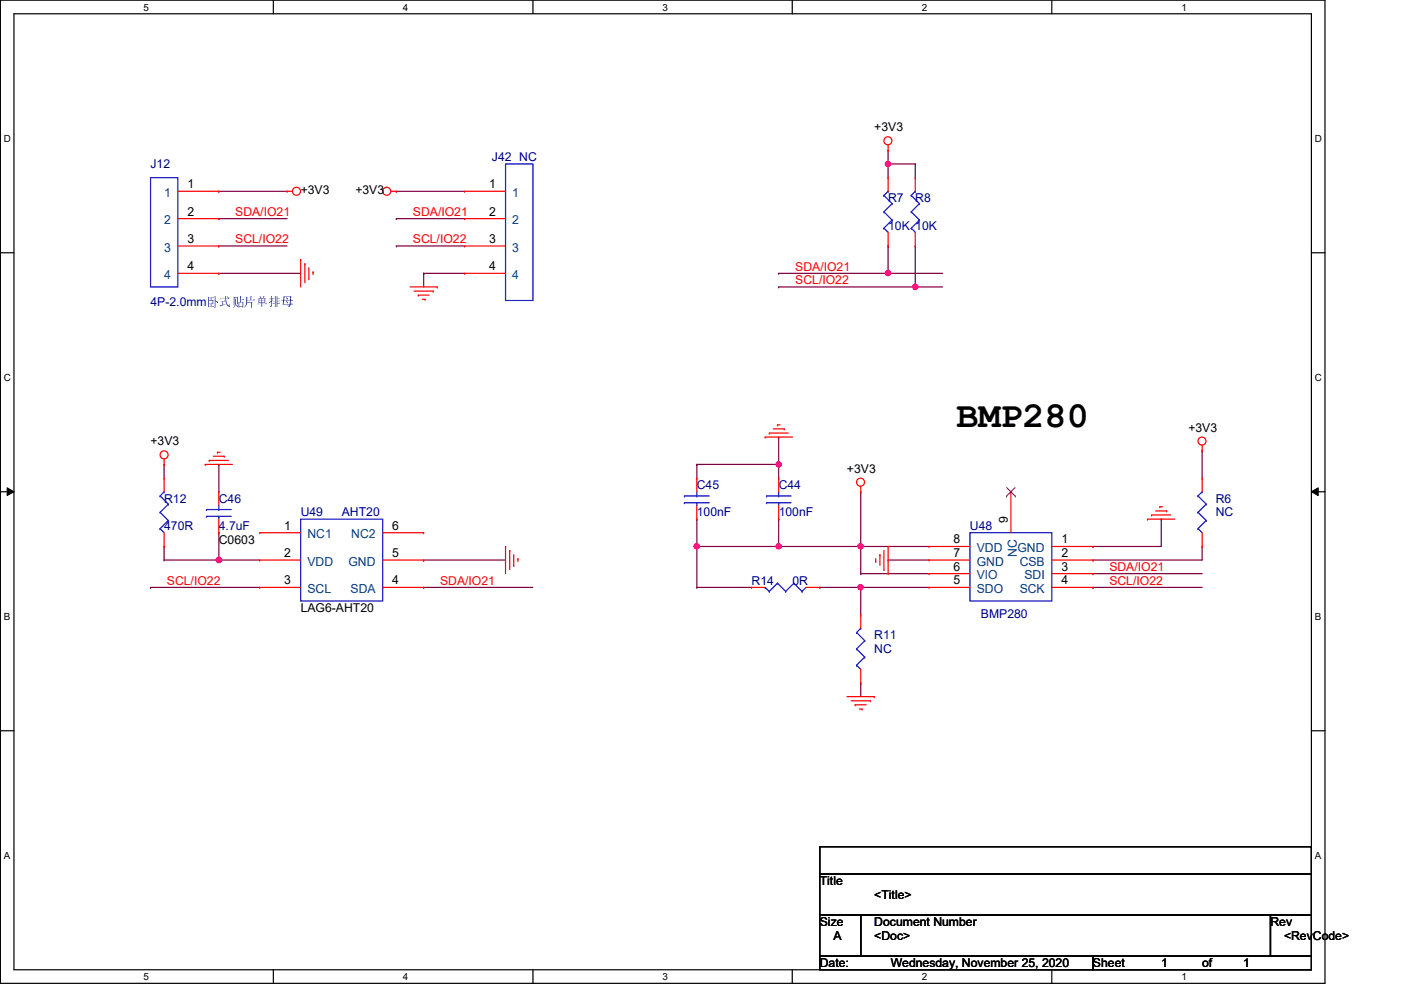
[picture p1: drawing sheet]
<svg xmlns="http://www.w3.org/2000/svg" width="297mm" height="210mm" viewBox="0 0 297 210" stroke-linecap="round" stroke-linejoin="round" font-family="sans-serif">
<path d="M.1 0h280.8v208.5h-280.8zM3 2.9h275v202.7h-275z" fill="none" stroke="#000" stroke-width=".25"/>
<g fill="#fff">
<path d="M30.4 .3h1.2v2.4h-1.2z"/>
<path d="M30.4 205.9h1.2v2.3h-1.2z"/>
</g>
<path d="M58 0v2.9M58 205.6v2.9" fill="none" stroke="#000" stroke-width=".25"/>
<g fill="#fff">
<path d="M85.4 .3h1.2v2.4h-1.2z"/>
<path d="M85.4 205.9h1.2v2.3h-1.2z"/>
</g>
<path d="M113 0v2.9M113 205.6v2.9" fill="none" stroke="#000" stroke-width=".25"/>
<g fill="#fff">
<path d="M140.5 .3h1.1v2.4h-1.1z"/>
<path d="M140.5 205.9h1.1v2.3h-1.1z"/>
</g>
<path d="M168 0v2.9M168 205.6v2.9" fill="none" stroke="#000" stroke-width=".25"/>
<g fill="#fff">
<path d="M195.4 .3h1.2v2.4h-1.2z"/>
<path d="M195.4 205.9h1.2v2.3h-1.2z"/>
</g>
<path d="M223 0v2.9M223 205.6v2.9" fill="none" stroke="#000" stroke-width=".25"/>
<g fill="#fff">
<path d="M250.5 .3h1.1v2.4h-1.1z"/>
<path d="M250.5 205.9h1.1v2.3h-1.1z"/>
<path d="M.8 28.2h1.5v2.4h-1.5z"/>
<path d="M278.8 28.2h1.4v2.4h-1.4z"/>
<path d="M.8 78.9h1.5v2.3h-1.5z"/>
<path d="M278.8 78.9h1.4v2.3h-1.4z"/>
</g>
<path d="M.1 53.6h2.9M278 53.6h2.9" fill="none" stroke="#000" stroke-width=".25"/>
<g fill="#fff">
<path d="M.8 129.6h1.4v2.3h-1.4z"/>
<path d="M278.8 129.6h1.3v2.3h-1.3z"/>
</g>
<path d="M.1 104.3h2.9M278 104.3h2.9" fill="none" stroke="#000" stroke-width=".25"/>
<path d="M1.5 103.4l1.5 .9-1.5 .8zM278 104.3l1.5-.9v1.7z" fill="#000"/>
<path d="M1.5 103.4l1.5 .9-1.5 .8zM278 104.3l1.5-.9v1.7z" fill="none" stroke="#000" stroke-width=".21"/>
<g fill="#fff">
<path d="M.8 180.3h1.4v2.3h-1.4z"/>
<path d="M278.8 180.3h1.3v2.3h-1.3z"/>
</g>
<path d="M.1 154.9h2.9M278 154.9h2.9" fill="none" stroke="#000" stroke-width=".25"/>
<g fill="none" stroke="#7f003f" stroke-width=".25">
<path d="M46.4 52.2h.1M46.4 46.4h.1M46.4 40.6h.1M46.4 58h.1M46.4 52.2h14.5M46.4 46.4h14.5M46.4 40.6h14.5M46.4 58h17.4M254.9 95.6h.1M254.9 95.6v5.8M182.5 104.3h.1M182.5 115.9h.1"/>
<path d="M182.5 115.9h14.5M182.5 104.3v11.6M231.7 118.7h.1M231.7 115.9h.1M246.2 110.1h.1M246.2 110.1v5.8h-14.5M254.9 115.9h.1M254.9 115.9v2.8h-23.2"/>
</g>
<circle cx="182.4" cy="115.8" r=".56" fill="#f0f"/>
<circle cx="182.4" cy="115.8" r=".56" fill="none" stroke="#f0f" stroke-width=".25"/>
<path d="M182.5 115.9h.1M182.5 115.9v5.7M188.3 118.7h.1M188.3 118.7h8.7M182.5 121.6h.1M182.5 124.5h.1M182.5 121.6h14.5M182.5 124.5h14.5" fill="none" stroke="#7f003f" stroke-width=".25"/>
<circle cx="182.4" cy="124.5" r=".56" fill="#f0f"/>
<circle cx="182.4" cy="124.5" r=".56" fill="none" stroke="#f0f" stroke-width=".25"/>
<path d="M165.1 115.9h.1M165.1 115.9h17.4M173.8 124.5h.1M173.8 124.5h8.7M182.5 124.5h.1M182.5 124.5v5.8M182.5 144.8h.1M182.5 144.8v2.9" fill="none" stroke="#7f003f" stroke-width=".25"/>
<circle cx="165.1" cy="115.8" r=".56" fill="#f0f"/>
<circle cx="165.1" cy="115.8" r=".56" fill="none" stroke="#f0f" stroke-width=".25"/>
<path d="M165.1 98.5h.1M165.1 98.5v2.9M147.7 110.1h.1M147.7 110.1v5.8M165.1 110.1h.1M165.1 110.1v5.8M147.7 124.5h.1M147.7 124.5h11.6" fill="none" stroke="#7f003f" stroke-width=".25"/>
<circle cx="165.1" cy="98.5" r=".56" fill="#f0f"/>
<circle cx="165.1" cy="98.5" r=".56" fill="none" stroke="#f0f" stroke-width=".25"/>
<path d="M147.7 98.5h.1M147.7 98.5v2.9M165.1 92.7h.1M165.1 92.7v5.8h-17.4M147.7 115.9h.1M147.7 115.9v8.6M147.7 115.9h17.4M231.7 124.5h.1M231.7 121.6h.1M231.7 124.5h23.2M231.7 121.6h23.2" fill="none" stroke="#7f003f" stroke-width=".25"/>
<circle cx="147.7" cy="115.8" r=".56" fill="#f0f"/>
<circle cx="147.7" cy="115.8" r=".56" fill="none" stroke="#f0f" stroke-width=".25"/>
<path d="M194.1 60.8h.1M194.1 60.8h5.8" fill="none" stroke="#7f003f" stroke-width=".25"/>
<circle cx="194" cy="60.8" r=".56" fill="#f0f"/>
<circle cx="194" cy="60.8" r=".56" fill="none" stroke="#f0f" stroke-width=".25"/>
<path d="M188.3 58h.1M188.3 58h11.6" fill="none" stroke="#7f003f" stroke-width=".25"/>
<circle cx="188.2" cy="57.9" r=".56" fill="#f0f"/>
<circle cx="188.2" cy="57.9" r=".56" fill="none" stroke="#f0f" stroke-width=".25"/>
<path d="M188.3 34.8h.1M188.3 34.8v2.9" fill="none" stroke="#7f003f" stroke-width=".25"/>
<circle cx="188.2" cy="34.8" r=".56" fill="#f0f"/>
<circle cx="188.2" cy="34.8" r=".56" fill="none" stroke="#f0f" stroke-width=".25"/>
<g fill="none" stroke="#7f003f" stroke-width=".25">
<path d="M188.3 34.8h.1M188.3 31.9h.1M188.3 31.9v2.9M188.3 34.8h5.8M194.1 34.8h.1M194.1 34.8v2.9M165.1 58h.1M188.3 52.2h.1M188.3 52.2v5.8h-23.2M194.1 52.2h.1M194.1 52.2v8.6M46.4 98.5h.1"/>
<path d="M46.4 98.5v5.8M46.4 118.7h.1M46.4 112.9h.1M46.4 118.7h8.7M46.4 112.9v5.8M89.8 118.7h.1M89.8 118.7h17.4M31.9 124.5h.1M31.9 124.5h23.2M89.8 124.5h.1M89.8 124.5h23.2"/>
</g>
<circle cx="46.4" cy="118.7" r=".57" fill="#f0f"/>
<circle cx="46.4" cy="118.7" r=".57" fill="none" stroke="#f0f" stroke-width=".25"/>
<g fill="none" stroke="#7f003f" stroke-width=".25">
<path d="M84 52.2h.1M84 46.4h.1M84 40.6h.1M84 52.2h14.5M84 46.4h14.5M84 40.6h14.5M89.8 58h.1M89.8 58h8.7M89.8 58v2.8M165.1 60.8h.1M165.1 60.8h29M34.8 98.5h.1"/>
<path d="M34.8 98.5v2.9M34.8 115.9h.1M34.8 118.7h.1M34.8 115.9v2.8M34.8 118.7h11.6"/>
</g>
<g fill="none" stroke="#f00" stroke-width=".25">
<path d="M188.3 31.9h.1M188.3 37.7h.1M188.3 30.7v1.2M188.3 37.7v2.9M194.1 37.7h.1M194.1 37.7v2.9M37.7 40.6h8.7M37.7 46.4h8.7M37.7 52.2h8.7M37.7 58h8.7M46.4 40.6h.1M46.4 46.4h.1"/>
<path d="M46.4 52.2h.1M46.4 58h.1M60.9 40.6h.1M60.9 40.6h1.1M63.8 55h.1M63.8 55v5.8M64.6 55.9h.1M64.6 55.9v4M65.5 59.1h.1M65.5 56.8v2.3M66.4 57.7h.1M66.4 57.7v.5"/>
<path d="M82.9 40.6h1.1M84 40.6h.1M98.5 52.2h.1M98.5 46.4h.1M98.5 40.6h.1M98.5 58h.1M98.5 40.6h8.7M98.5 46.4h8.7M98.5 52.2h8.7M98.5 58h8.7M188.3 52.2h.1M188.3 49.2v3"/>
<path d="M194.1 52.2h.1M194.1 49.2v3M86.9 60.8h5.8M87.8 61.7h4.1M88.7 62.6h.1M88.7 62.6h2.3M89.5 63.5h.6M90.1 63.5h.1M91.9 61.7h.1M92.7 60.8h.1M34.8 98.5h.1M34.8 97.3v1.2"/>
<path d="M43.5 98.5h.1M43.5 98.5h5.8M44.4 97.6h.1M44.4 97.6h4M45.3 96.7h2.2M46.1 95.9h.1M46.1 95.9h.6M47.5 96.7h.1M162.2 92.7h.1M162.2 92.7h5.8M163.1 91.8h.1M163.1 91.8h4"/>
<path d="M164 90.9h2.3M164.8 90.1h.1M164.8 90.1h.6M166.3 90.9h.1M254.9 95.6h.1M254.9 94.4v1.2M34.8 115.9h.1M34.8 101.4h.1M34.8 101.4v2.9M34.8 112.9v3M46.4 112.9h.1M46.4 104.3h.1"/>
<path d="M46.4 104.3v2.8M46.4 110.1v2.8M55.1 118.7h.1M55.1 112.9h.1M55.1 112.9h8.7M55.1 118.7h8.7M81.1 112.9h8.7M81.1 118.7h8.7M89.8 112.9h.1M89.8 118.7h.1M107.2 115.9h.1M107.2 115.9v5.7"/>
<path d="M108.1 116.7h.1M108.1 116.7v4.1M108.9 119.9h.1M108.9 117.6v2.3M109.8 118.4h.1M109.8 118.4v.6M147.7 110.1h.1M147.7 101.4h.1M147.7 101.4v2.9M147.7 107.1v3M165.1 110.1h.1M165.1 101.4h.1"/>
<path d="M165.1 101.4v2.9M165.1 107.1v3M182.5 104.3h.1M182.5 103.1v1.2M185.7 119h.1M185.7 118.4v.6M186.6 117.6h.1M186.6 117.6v2.3M187.4 116.7v4.1M188.3 115.9v5.7M197 115.9h.1M197 118.7h.1"/>
<path d="M197 118.7h8.7M197 115.9h8.7M214.3 104.3h.1M214.3 104.3v8.6M223 118.7h8.7M223 115.9h8.7M231.7 118.7h.1M231.7 115.9h.1M243.3 110.1h.1M243.3 110.1h5.8M244.2 109.2h.1M244.2 109.2h4"/>
<path d="M245 108.3h2.4M245.9 107.4h.1M245.9 107.4h.6M247.4 108.3h.1M254.9 115.9h.1M254.9 101.4h.1M254.9 101.4v2.9M254.9 112.9v3M55.1 124.5h.1M55.1 124.5h8.7M81.1 124.5h8.7M89.8 124.5h.1"/>
<path d="M159.3 124.5h.1M159.3 124.5h2.9M170.9 124.5h2.9M173.8 124.5h.1M182.5 130.3h.1M182.5 130.3v2.9M187.4 120.8h.1M188.3 121.6h.1M197 121.6h.1M197 124.5h.1M197 124.5h8.7M197 121.6h8.7"/>
<path d="M223 124.5h8.7M223 121.6h8.7M231.7 124.5h.1M231.7 121.6h.1M179.6 147.7h5.8M180.5 148.6h4M181.3 149.4h.1M181.3 149.4h2.3M182.2 150.3h.6M182.5 144.8h.1M182.5 141.9v2.9M182.8 150.3h.1"/>
<path d="M184.5 148.6h.1M185.4 147.7h.1"/>
<circle cx="188.2" cy="29.8" r=".85"/>
<circle cx="62.9" cy="40.6" r=".85"/>
<circle cx="82" cy="40.6" r=".85"/>
<circle cx="34.8" cy="96.4" r=".85"/>
<circle cx="254.8" cy="93.5" r=".85"/>
<circle cx="182.4" cy="102.2" r=".85"/>
</g>
<path d="M173.8 179.5h104.2v5.8h-104.2zM173.8 185.3h104.2v8.7h-104.2zM173.8 194h8.7v8.7h-8.7zM182.5 194h86.9v8.7h-86.9zM269.4 194h8.6v8.7h-8.6zM173.8 202.7h57.9v2.9h-57.9zM231.7 202.7h46.3v2.9h-46.3z" fill="none" stroke="#000" stroke-width=".25"/>
<g fill="none" stroke="#00f" stroke-width=".25">
<path d="M31.9 37.7h5.8v23.1h-5.8zM107.2 34.8h5.8v28.9h-5.8zM187.4 48.4h.1M187.4 44.9h.1M187.4 41.4h.1M187.4 48.4l.9 .8M187.4 44.9l1.7 1.8M187.4 41.4l1.7 1.8M188.3 40.6h.1M188.3 40.6l-.9 .8M189.1 46.7h.1M189.1 43.2h.1"/>
<path d="M189.1 46.7l-1.7 1.7M189.1 43.2l-1.7 1.7M193.2 48.4h.1M193.2 44.9h.1M193.2 41.4h.1M193.2 48.4l.9 .8M193.2 44.9l1.7 1.8M193.2 41.4l1.7 1.8M194.1 40.6h.1M194.1 40.6l-.9 .8M194.9 46.7h.1M194.9 43.2h.1"/>
<path d="M194.9 46.7l-1.7 1.7M194.9 43.2l-1.7 1.7M33.9 112.1h.1M33.9 108.6h.1M33.9 105.2h.1M33.9 112.1l.9 .8M33.9 108.6l1.8 1.8M33.9 105.2l1.8 1.7M34.8 104.3h.1M34.8 104.3l-.9 .9M35.7 110.4h.1M35.7 106.9h.1"/>
<path d="M35.7 110.4l-1.8 1.7M35.7 106.9l-1.8 1.7M43.8 108h.1M43.8 109.5h.1M43.8 108h5.2M43.8 109.5h5.2M46.4 109.5h.1M46.4 108h.1M46.4 107.1v.9M46.4 109.5v.6M63.8 110.1h17.3v17.3h-17.3zM145.1 105.2h.1"/>
<path d="M145.1 106.6h.1M145.1 105.2h5.3M145.1 106.6h5.3M147.7 106.6h.1M147.7 105.2h.1M147.7 104.3v.9M147.7 106.6v.5M162.5 105.2h.1M162.5 106.6h.1M162.5 105.2h5.2M162.5 106.6h5.2M165.1 106.6h.1"/>
<path d="M165.1 105.2h.1M165.1 104.3v.9M165.1 106.6v.5M205.7 112.9h17.3v14.5h-17.3zM254 112.1h.1M254 108.6h.1M254 105.2h.1M254 112.1l.9 .8M254 108.6l1.7 1.8M254 105.2l1.7 1.7M254.9 104.3h.1M254.9 104.3l-.9 .9"/>
<path d="M255.7 110.4h.1M255.7 106.9h.1M255.7 110.4l-1.7 1.7M255.7 106.9l-1.7 1.7M162.2 124.5h.1M162.2 124.5l.9 .9M163.1 125.4h.1M164.8 123.7h.1M164.8 123.7l1.8 1.7M164.8 123.7l-1.7 1.7M166.6 125.4h.1M168.3 123.7h.1"/>
<path d="M168.3 123.7l1.7 1.7M168.3 123.7l-1.7 1.7M170 125.4h.1M170.9 124.5l-.9 .9M181.6 137.6h.1M181.6 134.1h.1M181.6 137.6l1.7 1.7M181.6 134.1l1.7 1.7M182.5 133.2h.1M182.5 133.2l-.9 .9M183.3 139.3h.1M183.3 135.8h.1"/>
<path d="M183.3 139.3l-1.7 1.8M183.3 135.8l-1.7 1.8M181.6 141.1h.1M181.6 141.1l.9 .8"/>
</g>
<path d="M213.4 105.2h.1M213.4 103.4l1.9 1.8M215.2 103.4l-1.8 1.8M215.3 105.2h.1" fill="none" stroke="#7f3f00" stroke-width=".21"/>
<circle cx="182.4" cy="115.8" r=".56" fill="#f0f"/>
<circle cx="182.4" cy="115.8" r=".56" fill="none" stroke="#f0f" stroke-width=".25"/>
<circle cx="182.4" cy="124.5" r=".56" fill="#f0f"/>
<circle cx="182.4" cy="124.5" r=".56" fill="none" stroke="#f0f" stroke-width=".25"/>
<circle cx="165.1" cy="115.8" r=".56" fill="#f0f"/>
<circle cx="165.1" cy="115.8" r=".56" fill="none" stroke="#f0f" stroke-width=".25"/>
<circle cx="165.1" cy="98.5" r=".56" fill="#f0f"/>
<circle cx="165.1" cy="98.5" r=".56" fill="none" stroke="#f0f" stroke-width=".25"/>
<circle cx="147.7" cy="115.8" r=".56" fill="#f0f"/>
<circle cx="147.7" cy="115.8" r=".56" fill="none" stroke="#f0f" stroke-width=".25"/>
<circle cx="194" cy="60.8" r=".56" fill="#f0f"/>
<circle cx="194" cy="60.8" r=".56" fill="none" stroke="#f0f" stroke-width=".25"/>
<circle cx="188.2" cy="57.9" r=".56" fill="#f0f"/>
<circle cx="188.2" cy="57.9" r=".56" fill="none" stroke="#f0f" stroke-width=".25"/>
<circle cx="188.2" cy="34.8" r=".56" fill="#f0f"/>
<circle cx="188.2" cy="34.8" r=".56" fill="none" stroke="#f0f" stroke-width=".25"/>
<circle cx="46.4" cy="118.7" r=".57" fill="#f0f"/>
<circle cx="46.4" cy="118.7" r=".57" fill="none" stroke="#f0f" stroke-width=".25"/>
<text font-size="7.8" x="202.8" y="90.5">BMP280</text>
<g font-size="2.6">
<text x="185.4" y="27.9">+3V3</text>
<text x="39.7" y="39.9">1</text>
<text x="63.8" y="41.1">+3V3</text>
<text x="75.4" y="41.1">+3V3</text>
<text x="103.7" y="39.9">1</text>
<text x="39.7" y="45.7">2</text>
<text x="103.7" y="45.7">2</text>
<text x="39.7" y="51.5">3</text>
<text x="103.7" y="51.5">3</text>
<text x="39.7" y="57.3">4</text>
<text x="103.7" y="57.3">4</text>
<text x="31.9" y="94.4">+3V3</text>
<text x="252" y="91.5">+3V3</text>
<text x="179.6" y="100.2">+3V3</text>
<text x="60.3" y="112.3">1</text>
<text x="83.2" y="112.3">6</text>
<text x="213.7" y="110.9" transform="rotate(-90 213.7 110.9)">9</text>
<text x="46.4" y="115.3">C0603</text>
<text x="60.3" y="118.1">2</text>
<text x="83.2" y="118.1">5</text>
<text x="202.2" y="115.2">8</text>
<text x="202.2" y="118.1">7</text>
<text x="225" y="118.1">2</text>
<text x="225" y="115.2">1</text>
<text x="60.3" y="123.9">3</text>
<text x="83.2" y="123.9">4</text>
<text x="202.2" y="121">6</text>
<text x="202.2" y="123.9">5</text>
<text x="225" y="123.9">4</text>
<text x="225" y="121">3</text>
<text x="63.8" y="129.8">LAG6-AHT20</text>
<text x="173.8" y="187.7">Title</text>
<text x="185.4" y="190.6">&lt;Title&gt;</text>
<text x="173.8" y="196.3">Size</text>
<text x="185.4" y="196.3">Document Number</text>
<text x="269.4" y="196.3">Rev</text>
<text x="176.7" y="199.3">A</text>
<text x="185.4" y="199.3">&lt;Doc&gt;</text>
<text x="272.2" y="199.3">&lt;RevCode&gt;</text>
<text x="173.8" y="205.1">Date:</text>
<text x="188.8" y="205.1">Wednesday, November 25, 2020</text>
<text x="231.7" y="205.1">Sheet</text>
<text x="246.2" y="205.1">1</text>
<text x="254.9" y="205.1">of</text>
<text x="263.6" y="205.1">1</text>
</g>
<g font-size="2.6" fill="#00007f">
<text x="31.9" y="35.6">J12</text>
<text x="104.3" y="34.2">J42 NC</text>
<text x="188.3" y="42.9">R7</text>
<text x="194.1" y="42.9">R8</text>
<text x="188.3" y="48.7">10K 10K</text>
<text x="31.9" y="64.9">4P-2.0mm卧卧卧卧卧卧卧</text>
<text x="34.8" y="106.6">R12</text>
<text x="46.4" y="106.6">C46</text>
<text x="147.7" y="103.7">C45</text>
<text x="165.1" y="103.7">C44</text>
<text x="257.8" y="106.6">R6</text>
<text x="34.8" y="112.4">470R</text>
<text x="46.4" y="112.4">4.7uF</text>
<text x="63.8" y="109.5">U49</text>
<text x="72.5" y="109.5">AHT20</text>
<text x="147.7" y="109.5">100nF</text>
<text x="165.1" y="109.5">100nF</text>
<text x="205.7" y="112.4">U48</text>
<text x="257.8" y="109.5">NC</text>
<text x="159.3" y="124">R14</text>
<text x="168" y="124">0R</text>
<text x="208" y="130.9">BMP280</text>
<text x="185.4" y="135.6">R11</text>
<text x="185.4" y="138.4">NC</text>
</g>
<g font-size="2.6" fill="#003f7f">
<text x="34.8" y="41.7">1</text>
<text x="108.6" y="41.7">1</text>
<text x="34.8" y="47.5">2</text>
<text x="108.6" y="47.5">2</text>
<text x="34.8" y="53.3">3</text>
<text x="108.6" y="53.3">3</text>
<text x="34.8" y="59.1">4</text>
<text x="108.6" y="59.1">4</text>
<text x="65.2" y="119.9">VDD</text>
<text x="65.2" y="114.1">NC1</text>
<text x="73.9" y="119.9">GND</text>
<text x="74.5" y="114.1">NC2</text>
<text x="207.1" y="117.1">VDD</text>
<text x="207.1" y="119.9">GND</text>
<text x="215.6" y="118.1" transform="rotate(-90 215.6 118.1)">NC</text>
<text x="215.7" y="117.1">GND</text>
<text x="216.2" y="119.9">CSB</text>
<text x="65.2" y="125.7">SCL</text>
<text x="74.3" y="125.7">SDA</text>
<text x="207.1" y="122.8">VIO</text>
<text x="207.1" y="125.7">SDO</text>
<text x="216.2" y="125.7">SCK</text>
<text x="217.2" y="122.8">SDI</text>
</g>
<g font-size="2.6" fill="#f00">
<text x="49.9" y="45.8">SDA/IO21</text>
<text x="87.5" y="45.8">SDA/IO21</text>
<text x="49.9" y="51.6">SCL/IO22</text>
<text x="87.5" y="51.6">SCL/IO22</text>
<text x="168.6" y="57.4">SDA/IO21</text>
<text x="168.6" y="60.2">SCL/IO22</text>
<text x="35.4" y="124">SCL/IO22</text>
<text x="93.3" y="124">SDA/IO21</text>
<text x="235.2" y="124">SCL/IO22</text>
<text x="235.2" y="121">SDA/IO21</text>
</g>
<g font-size="2.1">
<text x="30.4" y="2.2">5</text>
<text x="85.4" y="2.2">4</text>
<text x="140.5" y="2.2">3</text>
<text x="195.4" y="2.2">2</text>
<text x="250.5" y="2.2">1</text>
<text x=".8" y="30.1">D</text>
<text x="278.8" y="30.1">D</text>
<text x=".8" y="80.8">C</text>
<text x="278.8" y="80.8">C</text>
<text x=".8" y="131.5">B</text>
<text x="278.8" y="131.5">B</text>
<text x=".8" y="182.2">A</text>
<text x="278.8" y="182.2">A</text>
<text x="30.4" y="207.8">5</text>
<text x="85.4" y="207.8">4</text>
<text x="140.5" y="207.8">3</text>
<text x="195.4" y="207.8">2</text>
<text x="250.5" y="207.8">1</text>
</g>
</svg>
